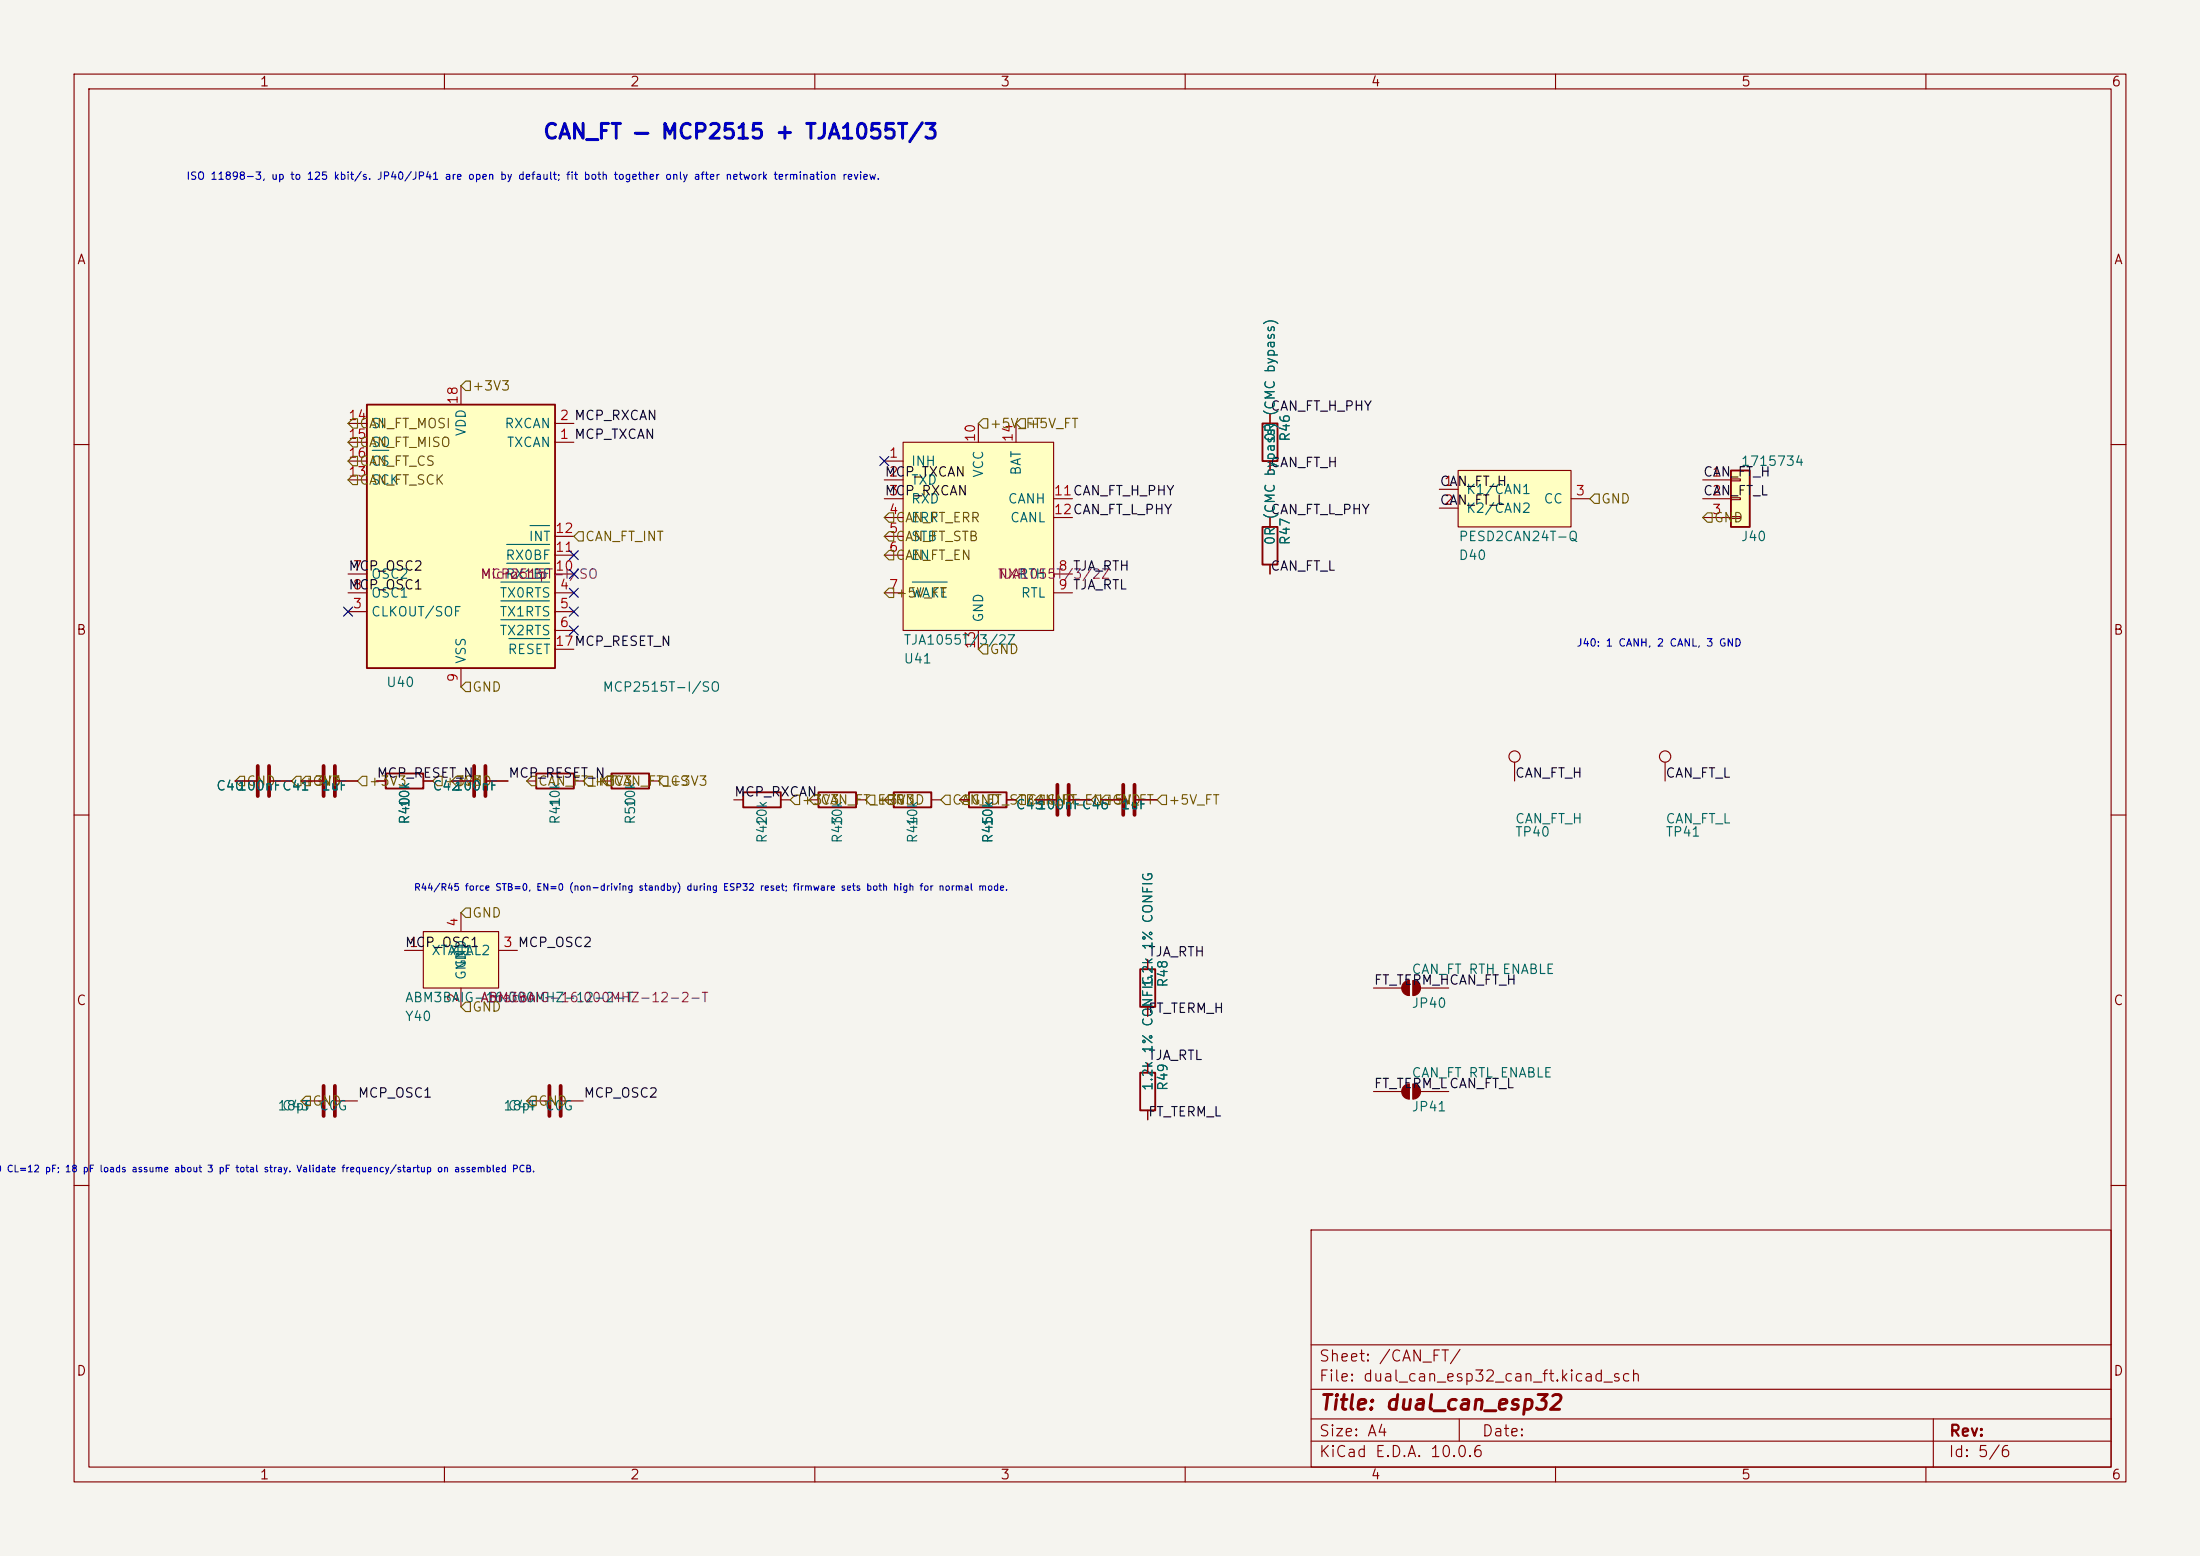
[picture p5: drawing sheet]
<svg xmlns="http://www.w3.org/2000/svg" width="297mm" height="210mm" viewBox="0 0 297 210" stroke-linecap="round" stroke-linejoin="round" font-family="sans-serif">
<path d="M0 0h297v210h-297z" fill="#f5f4ef" stroke="#f5f4ef" stroke-width=".14"/>
<g fill="none" stroke="#840000" stroke-width=".15">
<path d="M10 10h277v190h-277zM12 12h273v186h-273zM60 10v2M110 10v2M160 10v2M210 10v2M260 10v2M10 60h2M285 60h2M10 110h2M285 110h2M10 160h2"/>
<path d="M177 166h108v32h-108zM285 160h2M60 198v2M110 198v2M160 198v2M177 194.5h108M177 191.5h108M177 187.5h108M177 181.5h108M197 191.5v3M210 198v2M260 198v2"/>
<path d="M261 191.5v6.5"/>
</g>
<path d="M121.9 59.7h20.3v25.4h-20.3z" fill="#ffffc2"/>
<g fill="none" stroke="#840000" stroke-width=".15">
<path d="M121.9 59.7h20.3v25.4h-20.3zM132.1 57.2v2.5M137.2 57.2v2.5M119.4 62.2h2.5M119.4 64.8h2.5M119.4 67.3h2.5M119.4 69.9h2.5M119.4 72.4h2.5M119.4 74.9h2.5M142.2 67.3h2.6M142.2 69.9h2.6M142.2 77.5h2.6"/>
<path d="M119.4 80h2.5M132.1 85.1v2.5M142.2 80h2.6M185.4 133.4h3.8M190.2 132.3v2.1M190.8 132.3v2.1M191.8 133.4h3.8M185.4 147.3h3.8M190.2 146.3v2M190.8 146.3v2M191.8 147.3h3.8"/>
</g>
<path d="M123.2 78.6h4.7" fill="none" stroke="#006464" stroke-width=".15"/>
<g fill="#840000" stroke="#840000" stroke-width=".15">
<path d="M189.5 146.6l.4-.2 .3-.1v2a1.02 1.02 0 0 1-.9-.6 1.02 1.02 0 0 1 .2-1.1z"/>
<path d="M190.8 146.3a1.02 1.02 0 0 1 1 1 1.02 1.02 0 0 1-1 1z"/>
<path d="M189.5 132.6l.4-.2 .3-.1v2.1a1.02 1.02 0 0 1-.9-.7 1.02 1.02 0 0 1 .2-1.1z"/>
<path d="M190.8 132.3a1.02 1.02 0 0 1 1 1.1 1.02 1.02 0 0 1-1 1z"/>
</g>
<path d="M49.5 54.6h25.4v35.6h-25.4z" fill="#ffffc2"/>
<path d="M49.5 54.6h25.4v35.6h-25.4z" fill="none" stroke="#840000" stroke-width=".25"/>
<g fill="none" stroke="#840000" stroke-width=".15">
<path d="M47 59.7h2.5M47 57.2h2.5M62.2 52.1v2.5M74.9 59.7h2.6M74.9 57.2h2.6M47 77.5h2.5M47 64.8h2.5M47 62.2h2.5M74.9 77.5h2.6M74.9 74.9h2.6M74.9 72.4h2.6M47 82.6h2.5"/>
<path d="M47 80h2.5M62.2 90.2v2.5M74.9 82.6h2.6M74.9 80h2.6M74.9 85.1h2.6M74.9 87.6h2.6M40.6 148.6h2.8M45.5 148.6h2.8"/>
</g>
<path d="M50.3 60.8h2.2M67.6 78.6h6.6M68.4 76h5.8M68.4 73.5h5.8M71.5 70.9h2.7M67.6 81.1h6.6M67.6 83.6h6.6M68.7 86.2h5.5" fill="none" stroke="#006464" stroke-width=".15"/>
<path d="M43.7 146.6v4M45.2 146.6v4" fill="none" stroke="#840000" stroke-width=".51"/>
<path d="M196.8 63.5h15.3v7.6h-15.3z" fill="#ffffc2"/>
<g fill="none" stroke="#840000" stroke-width=".15">
<path d="M194.3 66h2.5M194.3 68.6h2.5M196.8 63.5h15.3v7.6h-15.3zM212.1 67.3h2.5M204.5 102.9v2.5M224.8 102.9v2.5"/>
<circle cx="204.5" cy="102.1" r=".76"/>
<circle cx="224.8" cy="102.1" r=".76"/>
</g>
<path d="M233.7 63.5h2.5v7.6h-2.5z" fill="#ffffc2"/>
<path d="M170.4 57.2h2.1v5h-2.1zM170.4 71.1h2.1v5.1h-2.1zM233.7 63.5h2.5v7.6h-2.5zM100.3 106.9h5.1v2.1h-5.1zM110.5 106.9h5.1v2.1h-5.1zM120.6 106.9h5.1v2.1h-5.1zM130.8 106.9h5.1v2.1h-5.1zM153.9 130.8h2.1v5.1h-2.1zM153.9 144.8h2.1v5.1h-2.1z" fill="none" stroke="#840000" stroke-width=".25"/>
<g fill="none" stroke="#840000" stroke-width=".15">
<path d="M171.4 55.9v1.3M171.4 62.2v1.3M171.4 69.9v1.2M171.4 76.2v1.3M229.9 64.8h3.8M229.9 67.3h3.8M229.9 69.9h3.8M233.7 64.6h1.2v.3h-1.2zM233.7 67.2h1.2v.2h-1.2zM233.7 69.7h1.2v.3h-1.2zM99.1 108h1.2M105.4 108h1.3"/>
<path d="M109.2 108h1.3M115.6 108h1.2M119.4 108h1.2M125.7 108h1.3M129.5 108h1.3M135.9 108h1.3M139.7 108h2.8M144.5 108h2.8M148.6 108h2.8M153.4 108h2.8M154.9 129.5v1.3M154.9 135.9v1.3"/>
<path d="M71.1 148.6h2.8M75.9 148.6h2.8M154.9 143.5v1.3M154.9 149.9v1.2"/>
</g>
<path d="M142.7 105.9v4.1M144.3 105.9v4.1M151.6 105.9v4.1M153.2 105.9v4.1M74.2 146.6v4M75.7 146.6v4" fill="none" stroke="#840000" stroke-width=".51"/>
<path d="M57.1 125.7h10.2v7.7h-10.2z" fill="#ffffc2"/>
<g fill="none" stroke="#840000" stroke-width=".15">
<path d="M171.4 55.9v1.3M171.4 62.2v1.3M171.4 69.9v1.2M171.4 76.2v1.3M31.7 105.4h2.8M36.6 105.4h2.8M40.6 105.4h2.8M45.5 105.4h2.8M50.8 105.4h1.3M57.1 105.4h1.3M61 105.4h2.8M65.8 105.4h2.8"/>
<path d="M71.1 105.4h1.3M77.5 105.4h1.2M81.3 105.4h1.2M87.6 105.4h1.3M129.5 108h1.3M135.9 108h1.3M139.7 108h2.8M144.5 108h2.8M148.6 108h2.8M153.4 108h2.8M54.6 128.3h2.5M57.1 125.7h10.2v7.7h-10.2z"/>
<path d="M62.2 123.2v2.5M62.2 133.4v2.5M67.3 128.3h2.5M154.9 129.5v1.3M154.9 135.9v1.3M154.9 143.5v1.3M154.9 149.9v1.2"/>
</g>
<path d="M34.8 103.4v4M36.3 103.4v4M43.7 103.4v4M45.2 103.4v4M64 103.4v4M65.5 103.4v4" fill="none" stroke="#840000" stroke-width=".51"/>
<path d="M52.1 104.4h5v2h-5zM72.4 104.4h5.1v2h-5.1zM82.5 104.4h5.1v2h-5.1z" fill="none" stroke="#840000" stroke-width=".25"/>
<g fill="none" stroke="#725600" stroke-width=".15">
<path d="M47 59.7l.6-.6h.7v1.2h-.7zM47 57.2l.6-.7h.7v1.3h-.7zM62.9 51.4h.6v1.3h-.6l-.7-.6zM132.7 56.5h.6v1.3h-.6l-.6-.6zM137.2 57.2l.6-.7h.6v1.3h-.6zM47 64.8l.6-.7h.7v1.3h-.7zM47 62.2l.6-.6h.7v1.3h-.7zM78.1 71.8h.6v1.2h-.6l-.6-.6zM119.4 69.9l.6-.7h.6v1.3h-.6zM120 71.8h.6v1.2h-.6l-.6-.6zM120 79.4h.6v1.2h-.6l-.6-.6zM120 74.3h.6v1.3h-.6l-.6-.7z"/>
<path d="M215.3 66.7h.6v1.2h-.6l-.7-.6zM229.9 69.9l.6-.7h.6v1.3h-.6zM62.9 92.1h.6v1.2h-.6l-.7-.6zM132.7 87h.6v1.3h-.6l-.6-.7zM32.4 104.8h.6v1.2h-.6l-.7-.6zM40 104.8h.6v1.2h-.6l-.6-.6zM41.3 104.8h.6v1.2h-.6l-.7-.6zM48.9 104.8h.6v1.2h-.6l-.6-.6zM59.1 104.8h.6v1.2h-.6l-.7-.6zM61.6 104.8h.6v1.2h-.6l-.6-.6zM71.1 105.4l.7-.6h.6v1.2h-.6zM78.7 105.4l.7-.6h.6v1.2h-.6z"/>
<path d="M81.9 104.8h.6v1.2h-.6l-.6-.6zM88.9 105.4l.6-.6h.7v1.2h-.7zM107.3 107.3h.6v1.3h-.6l-.6-.6zM109.9 107.3h.6v1.3h-.6l-.7-.6zM117.5 107.3h.6v1.3h-.6l-.7-.6zM120 107.3h.6v1.3h-.6l-.6-.6zM127.6 107.3h.7v1.3h-.7l-.6-.6zM130.2 107.3h.6v1.3h-.6l-.7-.6zM137.8 107.3h.6v1.3h-.6l-.6-.6zM140.3 107.3h.7v1.3h-.7l-.6-.6zM148 107.3h.6v1.3h-.6l-.7-.6zM149.2 107.3h.7v1.3h-.7l-.6-.6z"/>
<path d="M156.8 107.3h.7v1.3h-.7l-.6-.6zM62.9 122.6h.6v1.2h-.6l-.7-.6zM62.9 135.3h.6v1.2h-.6l-.7-.6zM41.3 148h.6v1.2h-.6l-.7-.6zM71.8 148h.6v1.2h-.6l-.7-.6z"/>
</g>
<g fill="none" stroke="#000084" stroke-width=".15">
<path d="M76.9 74.3l1.2 1.2M76.9 79.4l1.2 1.2M76.9 76.9l1.2 1.2M78.1 74.3l-1.2 1.2M78.1 79.4l-1.2 1.2M78.1 76.9l-1.2 1.2M118.8 61.6l1.2 1.2M120 61.6l-1.2 1.2M46.4 81.9l1.2 1.3M47.6 81.9l-1.2 1.3M76.9 81.9l1.2 1.3M76.9 84.5l1.2 1.2"/>
<path d="M78.1 81.9l-1.2 1.3M78.1 84.5l-1.2 1.2"/>
</g>
<text font-size="2" fill="#0000c2" x="73.2" y="19.3">CAN_FT — MCP2515 + TJA1055T/3</text>
<text font-size="2" fill="#840000" x="178" y="190.8">Title: dual_can_esp32</text>
<g font-size="1.5" fill="#840000">
<text x="178" y="184.1">Sheet: /CAN_FT/</text>
<text x="178" y="186.8">File: dual_can_esp32_can_ft.kicad_sch</text>
<text x="178" y="197">KiCad E.D.A. 10.0.6</text>
<text x="178" y="194.2">Size: A4</text>
<text x="200" y="194.2">Date:</text>
<text x="263" y="197">Id: 5/6</text>
<text x="263" y="194.2">Rev:</text>
</g>
<g font-size="1.3" fill="#840000">
<text x="35" y="12">1</text>
<text x="85" y="12">2</text>
<text x="135" y="12">3</text>
<text x="185" y="12">4</text>
<text x="235" y="12">5</text>
<text x="285" y="12">6</text>
<text x="10.3" y="36">A</text>
<text x="285.3" y="36">A</text>
<text x="10.2" y="86">B</text>
<text x="285.2" y="86">B</text>
<text x="10.2" y="136">C</text>
<text x="285.2" y="136">C</text>
<text x="10.2" y="186">D</text>
<text x="285.2" y="186">D</text>
<text x="35" y="200">1</text>
<text x="85" y="200">2</text>
<text x="135" y="200">3</text>
<text x="185" y="200">4</text>
<text x="235" y="200">5</text>
<text x="285" y="200">6</text>
</g>
<g font-size="1.3" fill="#725600">
<text x="63.7" y="53">+3V3</text>
<text x="48.4" y="58.1">CAN_FT_MOSI</text>
<text x="133.5" y="58.1">+5V_FT</text>
<text x="138.6" y="58.1">+5V_FT</text>
<text x="48.4" y="60.7">CAN_FT_MISO</text>
<text x="48.4" y="65.7">CAN_FT_SCK</text>
<text x="48.4" y="63.2">CAN_FT_CS</text>
<text x="120.8" y="70.8">CAN_FT_ERR</text>
<text x="216.1" y="68.3">GND</text>
<text x="231.3" y="70.8">GND</text>
<text x="78.9" y="73.4">CAN_FT_INT</text>
<text x="120.8" y="73.4">CAN_FT_STB</text>
<text x="120.8" y="75.9">CAN_FT_EN</text>
<text x="120.8" y="81">+5V_FT</text>
<text x="133.5" y="88.6">GND</text>
<text x="63.7" y="93.7">GND</text>
<text x="33.2" y="106.4">GND</text>
<text x="40.8" y="106.4">+3V3</text>
<text x="42.1" y="106.4">GND</text>
<text x="49.7" y="106.4">+3V3</text>
<text x="59.9" y="106.4">+3V3</text>
<text x="62.4" y="106.4">GND</text>
<text x="72.6" y="106.4">CAN_FT_INT</text>
<text x="80.2" y="106.4">+3V3</text>
<text x="82.7" y="106.4">CAN_FT_CS</text>
<text x="90.3" y="106.4">+3V3</text>
<text x="108.1" y="108.9">+3V3</text>
<text x="110.7" y="108.9">CAN_FT_ERR</text>
<text x="118.3" y="108.9">+3V3</text>
<text x="120.8" y="108.9">GND</text>
<text x="128.4" y="108.9">CAN_FT_STB</text>
<text x="131" y="108.9">GND</text>
<text x="138.6" y="108.9">CAN_FT_EN+5V_FT</text>
<text x="141.1" y="108.9">GND</text>
<text x="150" y="108.9">GND</text>
<text x="157.6" y="108.9">+5V_FT</text>
<text x="63.7" y="124.2">GND</text>
<text x="63.7" y="136.9">GND</text>
<text x="42.1" y="149.6">GND</text>
<text x="72.6" y="149.6">GND</text>
</g>
<g font-size="1.3" fill="#a90000">
<text x="46.9" y="57">14</text>
<text x="46.9" y="59.6">15</text>
<text x="62.1" y="54.7" transform="rotate(-90 62.1 54.7)">18</text>
<text x="75.5" y="59.6">1 MCP_TXCAN</text>
<text x="75.5" y="57">2 MCP_RXCAN</text>
<text x="131.9" y="59.8" transform="rotate(-90 131.9 59.8)">10</text>
<text x="137" y="59.8" transform="rotate(-90 137 59.8)">14</text>
<text x="46.9" y="64.6">13</text>
<text x="46.9" y="62.1">16</text>
<text x="119.9" y="62.1">1</text>
<text x="119.9" y="64.6">2</text>
<text x="194.8" y="65.9">1</text>
<text x="231" y="64.6">1</text>
<text x="119.9" y="67.2">3</text>
<text x="119.9" y="69.7">4</text>
<text x="142.2" y="67.2">11CAN_FT_H_PHY</text>
<text x="142.2" y="69.7">12CAN_FT_L_PHY</text>
<text x="194.8" y="68.4">2</text>
<text x="212.6" y="67.2">3</text>
<text x="231" y="67.2">2</text>
<text x="231" y="69.7">3</text>
<text x="47.5" y="77.3">7</text>
<text x="74.9" y="77.3">10</text>
<text x="74.9" y="74.8">11</text>
<text x="74.9" y="72.3">12</text>
<text x="119.9" y="72.3">5</text>
<text x="119.9" y="74.8">6</text>
<text x="142.8" y="77.3">8 TJA_RTH</text>
<text x="47.5" y="82.4">3</text>
<text x="47.5" y="79.9">8</text>
<text x="75.5" y="79.9">4</text>
<text x="75.5" y="82.4">5</text>
<text x="119.9" y="79.9">7</text>
<text x="142.8" y="79.9">9 TJA_RTL</text>
<text x="74.9" y="87.5">17MCP_RESET_N</text>
<text x="75.5" y="85">6</text>
<text x="131.9" y="87.7" transform="rotate(-90 131.9 87.7)">13</text>
<text x="62.1" y="92.2" transform="rotate(-90 62.1 92.2)">9</text>
<text x="62.1" y="125.2" transform="rotate(-90 62.1 125.2)">4</text>
<text x="55.1" y="128.1">1</text>
<text x="67.8" y="128.1">3 MCP_OSC2</text>
<text x="62.1" y="135.4" transform="rotate(-90 62.1 135.4)">2</text>
</g>
<g font-size="1.3" fill="#006464">
<text x="50" y="58.1">SI</text>
<text x="63.2" y="59" transform="rotate(-90 63.2 59)">VDD</text>
<text x="68" y="58.1">RXCAN</text>
<text x="172.4" y="59.7" transform="rotate(-90 172.4 59.7)">0R</text>
<text x="172.4" y="56.3" transform="rotate(-90 172.4 56.3)">(CMC bypass)</text>
<text x="174.4" y="59.7" transform="rotate(-90 174.4 59.7)">R46</text>
<text x="50" y="65.7">SCK</text>
<text x="50" y="60.7">SO</text>
<text x="50" y="63.2">CS</text>
<text x="68.3" y="60.7">TXCAN</text>
<text x="122.9" y="63.2">INH</text>
<text x="122.9" y="65.7">TXD</text>
<text x="133" y="64.6" transform="rotate(-90 133 64.6)">VCC</text>
<text x="138.1" y="64.3" transform="rotate(-90 138.1 64.3)">BAT</text>
<text x="234.9" y="63.2">1715734</text>
<text x="122.9" y="68.3">RXD</text>
<text x="122.9" y="70.8">ERR</text>
<text x="136" y="68.3">CANH</text>
<text x="136.3" y="70.8">CANL</text>
<text x="172.4" y="70.2" transform="rotate(-90 172.4 70.2)">(CMC bypass)</text>
<text x="197.8" y="67">K1/CAN1</text>
<text x="197.8" y="69.5">K2/CAN2</text>
<text x="208.3" y="68.3">CC</text>
<text x="68.1" y="75.9">RX0BF</text>
<text x="71.3" y="73.4">INT</text>
<text x="122.9" y="73.4">STB</text>
<text x="122.9" y="75.9">EN</text>
<text x="172.4" y="73.7" transform="rotate(-90 172.4 73.7)">0R</text>
<text x="174.4" y="73.7" transform="rotate(-90 174.4 73.7)">R47</text>
<text x="196.8" y="75.9">D40</text>
<text x="196.8" y="73.4">PESD2CAN24T-Q</text>
<text x="234.9" y="73.4">J40</text>
<text x="50" y="83.5">CLKOUT/SOF</text>
<text x="50" y="78.4">OSC2</text>
<text x="50" y="81">OSC1</text>
<text x="67.4" y="81">TX0RTS</text>
<text x="67.4" y="83.5">TX1RTS</text>
<text x="68.1" y="78.4">RX1BF</text>
<text x="122.9" y="81">WAKE</text>
<text x="137.4" y="78.4">RTH</text>
<text x="137.7" y="81">RTL</text>
<text x="63.2" y="89.7" transform="rotate(-90 63.2 89.7)">VSS</text>
<text x="67.4" y="86.1">TX2RTS</text>
<text x="68.4" y="88.6">RESET</text>
<text x="121.9" y="89.9">U41</text>
<text x="121.9" y="87.3">TJA1055T/3/2Z</text>
<text x="133" y="84.1" transform="rotate(-90 133 84.1)">GND</text>
<text x="52.1" y="93">U40</text>
<text x="81.3" y="93.7">MCP2515T-I/SO</text>
<text x="29.1" y="107">C40</text>
<text x="32" y="107">100nFC41</text>
<text x="43.3" y="107">1uF</text>
<text x="58.3" y="107">C42</text>
<text x="61.2" y="107">100nF</text>
<text x="55.6" y="111.4" transform="rotate(-90 55.6 111.4)">R40</text>
<text x="55.6" y="109.1" transform="rotate(-90 55.6 109.1)">10k</text>
<text x="75.9" y="111.4" transform="rotate(-90 75.9 111.4)">R41</text>
<text x="75.9" y="109.1" transform="rotate(-90 75.9 109.1)">10k</text>
<text x="86.1" y="111.4" transform="rotate(-90 86.1 111.4)">R50</text>
<text x="86.1" y="109.1" transform="rotate(-90 86.1 109.1)">10k</text>
<text x="103.8" y="113.9" transform="rotate(-90 103.8 113.9)">R42</text>
<text x="103.8" y="111.6" transform="rotate(-90 103.8 111.6)">10k</text>
<text x="114" y="113.9" transform="rotate(-90 114 113.9)">R43</text>
<text x="114" y="111.6" transform="rotate(-90 114 111.6)">10k</text>
<text x="124.2" y="113.9" transform="rotate(-90 124.2 113.9)">R44</text>
<text x="124.2" y="111.6" transform="rotate(-90 124.2 111.6)">10k</text>
<text x="134.3" y="113.9" transform="rotate(-90 134.3 113.9)">R45</text>
<text x="134.3" y="111.6" transform="rotate(-90 134.3 111.6)">10k</text>
<text x="137" y="109.5">C45</text>
<text x="139.9" y="109.5">100nFC46</text>
<text x="151.3" y="109.5">1uF</text>
<text x="204.5" y="113.2">TP40</text>
<text x="204.5" y="111.5">CAN_FT_H</text>
<text x="224.8" y="113.2">TP41</text>
<text x="224.8" y="111.5">CAN_FT_L</text>
<text x="58.1" y="129.2">XTAL1</text>
<text x="60.6" y="129.2">XTAL2</text>
<text x="190.5" y="131.8">CAN_FT RTH ENABLE</text>
<text x="54.6" y="135.6">ABM3BAIG-16.000MHZ-12-2-T</text>
<text x="63.2" y="132.4" transform="rotate(-90 63.2 132.4)">GND</text>
<text x="155.9" y="133.4" transform="rotate(-90 155.9 133.4)">1.2k 1% CONFIG</text>
<text x="157.9" y="133.4" transform="rotate(-90 157.9 133.4)">R48</text>
<text x="190.5" y="136.3">JP40</text>
<text x="54.6" y="138.1">Y40</text>
<text x="155.9" y="147.3" transform="rotate(-90 155.9 147.3)">1.2k 1% CONFIG</text>
<text x="157.9" y="147.3" transform="rotate(-90 157.9 147.3)">R49</text>
<text x="190.5" y="145.7">CAN_FT RTL ENABLE</text>
<text x="37.4" y="150.2">18pF C0G</text>
<text x="38" y="150.2">C43</text>
<text x="67.9" y="150.2">18pF C0G</text>
<text x="68.5" y="150.2">C44</text>
<text x="190.5" y="150.3">JP41</text>
</g>
<g font-size="1.3" fill="#0f0f0f">
<text x="171.4" y="55.8">CAN_FT_H_PHY</text>
<text x="119.4" y="64.6">MCP_TXCAN</text>
<text x="171.4" y="63.4">CAN_FT_H</text>
<text x="194.3" y="65.9">CAN_FT_H</text>
<text x="229.8" y="64.6">CAN_FT_H</text>
<text x="119.4" y="67.2">MCP_RXCAN</text>
<text x="171.4" y="69.7">CAN_FT_L_PHY</text>
<text x="194.3" y="68.5">CAN_FT_L</text>
<text x="229.8" y="67.2">CAN_FT_L</text>
<text x="47" y="77.3">MCP_OSC2</text>
<text x="171.4" y="77.3">CAN_FT_L</text>
<text x="47" y="79.9">MCP_OSC1</text>
<text x="50.8" y="105.3">MCP_RESET_N</text>
<text x="68.6" y="105.3">MCP_RESET_N</text>
<text x="99" y="107.8">MCP_RXCAN</text>
<text x="204.4" y="105.3">CAN_FT_H</text>
<text x="224.8" y="105.3">CAN_FT_L</text>
<text x="54.6" y="128.1">MCP_OSC1</text>
<text x="154.9" y="129.4">TJA_RTH</text>
<text x="154.9" y="137">FT_TERM_H</text>
<text x="185.4" y="133.2">FT_TERM_HCAN_FT_H</text>
<text x="154.9" y="143.4">TJA_RTL</text>
<text x="48.2" y="148.5">MCP_OSC1</text>
<text x="78.7" y="148.5">MCP_OSC2</text>
<text x="185.4" y="147.2">FT_TERM_LCAN_FT_L</text>
<text x="154.9" y="151">FT_TERM_L</text>
</g>
<g font-size="1.3" fill="#840084">
<text x="64.8" y="78.4">Microchip</text>
<text x="64.8" y="78.4">MCP2515T-I/SO</text>
<text x="134.6" y="78.4">NXP</text>
<text x="134.6" y="78.4">TJA1055T/3/2Z</text>
<text x="64.8" y="135.6">Abracon</text>
</g>
<g font-size="1" fill="#0000c2">
<text x="25.1" y="24.5">ISO 11898-3, up to 125 kbit/s. JP40/JP41 are open by default; fit both together only after network termination review.</text>
<text x="212.8" y="87.5">J40: 1 CANH, 2 CANL, 3 GND</text>
</g>
<g font-size=".9" fill="#0000c2">
<text x="55.8" y="120.4">R44/R45 force STB=0, EN=0 (non-driving standby) during ESP32 reset; firmware sets both high for normal mode.</text>
<text x="-.7" y="158.4">0 CL=12 pF; 18 pF loads assume about 3 pF total stray. Validate frequency/startup on assembled PCB.</text>
</g>
</svg>
